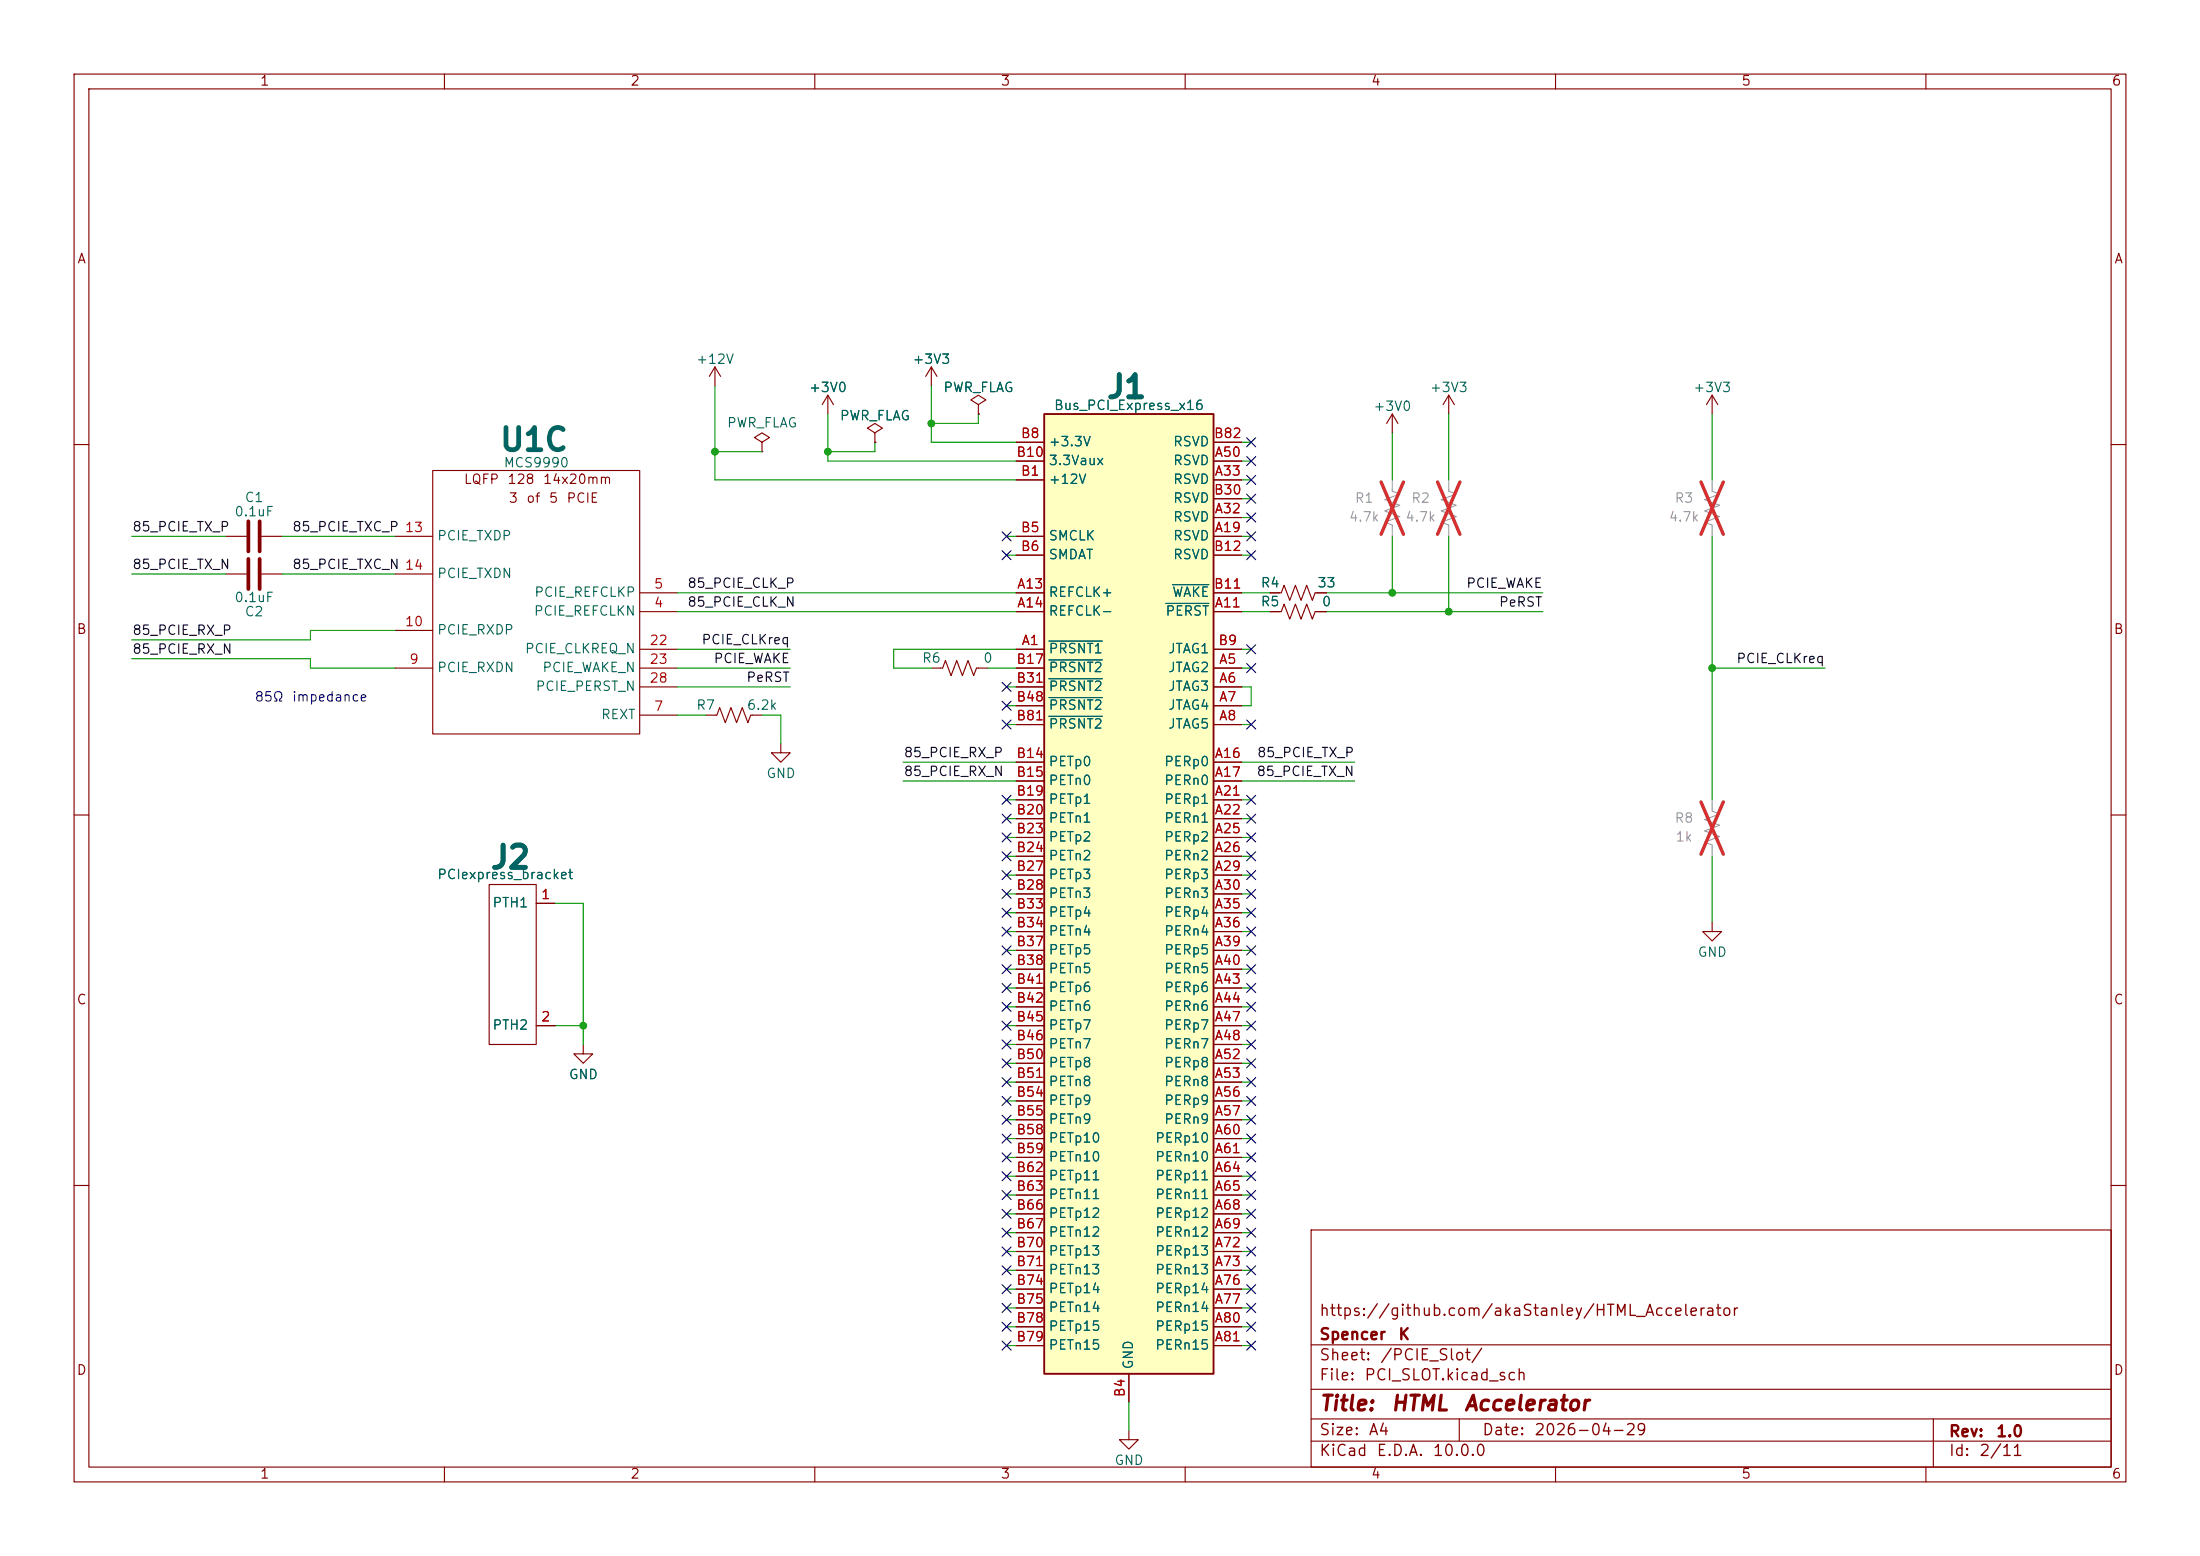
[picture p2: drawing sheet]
<svg xmlns="http://www.w3.org/2000/svg" width="297mm" height="210mm" viewBox="0 0 297 210" stroke-linecap="round" stroke-linejoin="round" font-family="sans-serif">
<g fill="none" stroke="#840000" stroke-width=".15">
<path d="M10 10h277v190h-277zM12 12h273v186h-273zM60 10v2M110 10v2M160 10v2M210 10v2M260 10v2M96.5 49.5l-.7 1.3M96.5 49.5l.8 1.3M96.5 49.5v2.6M102.9 59.7l1-.6-1-.7-1 .7 1 .6v1.3M111.8 53.3l-.8 1.3"/>
<path d="M111.8 53.3l.7 1.3M111.8 53.3v2.6M118.1 58.4l1-.6-1-.6-1 .6 1 .6v1.3M118.1 59.7h.1M125.7 49.5l-.7 1.3M125.7 49.5l.8 1.3M125.7 49.5v2.6M132.1 54.6l1-.6-1-.7-1 .7 1 .6v1.3M132.1 55.9h.1M188 55.9l-.8 1.3M188 55.9l.7 1.3M188 55.9v2.5"/>
<path d="M195.6 53.3l-.8 1.3M195.6 53.3l.7 1.3M195.6 53.3v2.6M231.1 53.3l-.7 1.3M231.1 53.3l.8 1.3M231.1 53.3v2.6M10 60h2M30.5 77.5h2.8M30.5 72.4h2.8M35.3 77.5h2.8M35.3 72.4h2.8M53.3 77.5h5.1"/>
<path d="M53.3 72.4h5.1M58.4 63.5h28v35.6h-28zM102.9 61h.1M285 60h2M53.3 90.2h5.1M53.3 85.1h5.1M86.4 90.2h5M86.4 96.5h5M86.4 82.6h5M86.4 80h5M86.4 87.6h5M86.4 92.7h5"/>
<path d="M95.2 96.5h1.6l.4-1 .7 2 .8-2 .7 2 .8-2 .8 2 .3-1h1.6M125.7 90.2h1.6l.3-1 .8 2 .8-2 .7 2 .8-2 .7 2 .4-1h1.5M171.4 82.6h1.6l.4-1.1 .7 2.1 .8-2.1 .7 2.1 .8-2.1 .8 2.1 .3-1h1.6M10 110h2M66 119.4h6.4v21.6h-6.4zM105.4 100.3v1.3h1.3l-1.3 1.3-1.3-1.3h1.3M285 110h2M72.4 121.9h2.5M72.4 138.4h2.5M231.1 124.5v1.2h1.3l-1.3 1.3-1.2-1.3h1.2M10 160h2M177 166h108v32h-108z"/>
<path d="M285 160h2M60 198v2M110 198v2M152.4 193v1.3h1.3l-1.3 1.3-1.3-1.3h1.3M160 198v2M177 194.5h108M177 191.5h108M177 187.5h108M177 181.5h108M197 191.5v3M210 198v2M260 198v2"/>
<path d="M261 191.5v6.5"/>
</g>
<path d="M188 64.8v1.5l1 .4-2.1 .7 2.1 .8-2.1 .8 2.1 .7-2.1 .8 1.1 .4v1.5M195.6 64.8v1.5l1 .4-2 .7 2 .8-2 .8 2 .7-2 .8 1 .4v1.5M231.1 64.8v1.5l1.1 .4-2.1 .7 2.1 .8-2.1 .8 2.1 .7-2.1 .8 1 .4v1.5M231.1 108v1.5l1.1 .4-2.1 .7 2.1 .8-2.1 .7 2.1 .8-2.1 .8 1 .3v1.6" fill="none" stroke="#a1a1a1" stroke-width=".15"/>
<path d="M186.4 65l3.1 7.1M189.5 65l-3.1 7.1M194.1 65l3 7.1M197.1 65l-3 7.1M229.6 65l3.1 7.1M232.7 65l-3.1 7.1M229.6 108.2l3.1 7.1M232.7 108.2l-3.1 7.1" fill="none" stroke="#e12e31" stroke-width=".46"/>
<path d="M33.5 70.4v4M33.5 75.4v4.1M35.1 70.4v4M35.1 75.4v4.1" fill="none" stroke="#840000" stroke-width=".51"/>
<path d="M141 55.9h22.8v129.5h-22.8z" fill="#ffffc2"/>
<path d="M141 55.9h22.8v129.5h-22.8z" fill="none" stroke="#840000" stroke-width=".25"/>
<g fill="none" stroke="#840000" stroke-width=".15">
<path d="M118.1 59.7h.1M132.1 55.9h.1M137.2 59.7h3.8M163.8 59.7h3.8M137.2 72.4h3.8M137.2 64.8h3.8M137.2 62.2h3.8M137.2 74.9h3.8M163.8 72.4h3.8M163.8 69.9h3.8M163.8 64.8h3.8M163.8 62.2h3.8"/>
<path d="M163.8 74.9h3.8M163.8 67.3h3.8M137.2 87.6h3.8M137.2 90.2h3.8M137.2 92.7h3.8M137.2 95.3h3.8M137.2 97.8h3.8M137.2 82.6h3.8M137.2 80h3.8M163.8 87.6h3.8M163.8 90.2h3.8M163.8 92.7h3.8"/>
<path d="M163.8 95.3h3.8M163.8 97.8h3.8M163.8 82.6h3.8M163.8 80h3.8M171.4 80h1.6l.4-1 .7 2 .8-2 .7 2 .8-2 .8 2 .3-1h1.6M171.4 82.6h1.3M177.8 82.6h1.3M137.2 102.9h3.8M137.2 105.4h3.8M137.2 108h3.8M137.2 110.5h3.8M137.2 113h3.8"/>
<path d="M137.2 115.6h3.8M137.2 118.1h3.8M163.8 102.9h3.8M163.8 105.4h3.8M163.8 108h3.8M163.8 110.5h3.8M163.8 113h3.8M163.8 115.6h3.8M163.8 118.1h3.8M72.4 138.4h2.5M72.4 121.9h2.5M137.2 120.7h3.8"/>
<path d="M137.2 123.2h3.8M137.2 125.7h3.8M137.2 128.3h3.8M137.2 130.8h3.8M137.2 133.4h3.8M137.2 135.9h3.8M137.2 138.4h3.8M163.8 120.7h3.8M163.8 123.2h3.8M163.8 125.7h3.8M163.8 128.3h3.8M163.8 130.8h3.8"/>
<path d="M163.8 133.4h3.8M163.8 135.9h3.8M163.8 138.4h3.8M78.7 141v1.2h1.3l-1.3 1.3-1.2-1.3h1.2M137.2 141h3.8M137.2 143.5h3.8M137.2 146.1h3.8M137.2 148.6h3.8M137.2 151.1h3.8M137.2 153.7h3.8M137.2 156.2h3.8M137.2 158.8h3.8"/>
<path d="M163.8 141h3.8M163.8 143.5h3.8M163.8 146.1h3.8M163.8 148.6h3.8M163.8 151.1h3.8M163.8 153.7h3.8M163.8 156.2h3.8M163.8 158.8h3.8M137.2 161.3h3.8M137.2 163.8h3.8M137.2 166.4h3.8M137.2 168.9h3.8"/>
<path d="M137.2 171.5h3.8M137.2 174h3.8M137.2 176.5h3.8M137.2 179.1h3.8M163.8 161.3h3.8M163.8 163.8h3.8M163.8 166.4h3.8M163.8 168.9h3.8M163.8 171.5h3.8M163.8 174h3.8M163.8 176.5h3.8M163.8 179.1h3.8"/>
<path d="M137.2 181.6h3.8M152.4 185.4v3.8M163.8 181.6h3.8"/>
</g>
<path d="M158.3 78.9h4.9M141.6 86.5h7.2M141.6 89.1h7.2M141.6 91.6h7.2M141.6 94.1h7.2M141.6 96.7h7.2M157.4 81.4h5.8" fill="none" stroke="#006464" stroke-width=".15"/>
<g fill="none" stroke="#009600" stroke-width=".15">
<path d="M96.5 52.1v12.7h40.7M111.8 55.9v6.3h25.4M118.1 59.7v1.3h-6.3M125.7 52.1v7.6h11.5M132.1 55.9v1.3h-6.4M167.6 59.7h1.3M188 58.4v6.4M195.6 55.9v8.9M231.1 55.9v8.9M17.8 77.5h12.7M17.8 72.4h12.7M38.1 77.5h15.2"/>
<path d="M38.1 72.4h15.2M96.5 61h6.4M135.9 72.4h1.3M135.9 74.9h1.3M167.6 72.4h1.3M167.6 69.9h1.3M167.6 74.9h1.3M167.6 64.8h1.3M167.6 62.2h1.3M167.6 67.3h1.3M188 72.4v7.6M195.6 72.4v10.2"/>
<path d="M231.1 72.4v35.6M17.8 88.9h24.1v1.3h11.4M53.3 85.1h-11.4v1.3h-24.1M91.4 90.2h15.3M91.4 96.5h3.8M91.4 92.7h15.3M91.4 87.6h15.3M91.4 80h45.8M91.4 82.6h45.8M102.9 96.5h2.5v3.8M133.3 90.2h3.9M135.9 95.3h1.3"/>
<path d="M135.9 97.8h1.3M135.9 92.7h1.3M137.2 87.6h-16.6v2.6h5.1M167.6 90.2h1.3M167.6 92.7h1.3v2.6h-1.3M167.6 97.8h1.3M167.6 87.6h1.3M167.6 80h3.8M167.6 82.6h3.8M179.1 80h29.2M179.1 82.6h29.2M231.1 90.2h15.3"/>
<path d="M121.9 105.4h15.3M121.9 102.9h15.3M135.9 110.5h1.3M135.9 118.1h1.3M135.9 113h1.3M135.9 115.6h1.3M135.9 108h1.3M167.6 110.5h1.3M167.6 118.1h1.3M167.6 113h1.3M167.6 115.6h1.3M167.6 108h1.3"/>
<path d="M167.6 105.4h15.3M167.6 102.9h15.3M231.1 115.6v8.9M74.9 121.9h3.8v19.1M74.9 138.4h3.8M135.9 128.3h1.3M135.9 130.8h1.3M135.9 125.7h1.3M135.9 138.4h1.3M135.9 120.7h1.3M135.9 123.2h1.3M135.9 133.4h1.3"/>
<path d="M135.9 135.9h1.3M167.6 128.3h1.3M167.6 130.8h1.3M167.6 125.7h1.3M167.6 138.4h1.3M167.6 120.7h1.3M167.6 123.2h1.3M167.6 133.4h1.3M167.6 135.9h1.3M135.9 141h1.3M135.9 146.1h1.3M135.9 156.2h1.3"/>
<path d="M135.9 158.8h1.3M135.9 153.7h1.3M135.9 148.6h1.3M135.9 151.1h1.3M135.9 143.5h1.3M167.6 141h1.3M167.6 146.1h1.3M167.6 156.2h1.3M167.6 158.8h1.3M167.6 153.7h1.3M167.6 148.6h1.3M167.6 151.1h1.3"/>
<path d="M167.6 143.5h1.3M135.9 161.3h1.3M135.9 163.8h1.3M135.9 168.9h1.3M135.9 166.4h1.3M135.9 171.5h1.3M135.9 174h1.3M135.9 176.5h1.3M135.9 179.1h1.3M167.6 161.3h1.3M167.6 163.8h1.3M167.6 168.9h1.3"/>
<path d="M167.6 166.4h1.3M167.6 171.5h1.3M167.6 174h1.3M167.6 176.5h1.3M167.6 179.1h1.3M135.9 181.6h1.3M152.4 189.2v3.8M167.6 181.6h1.3"/>
</g>
<g fill="none" stroke="#000084" stroke-width=".15">
<path d="M168.3 59.1l1.2 1.2M169.5 59.1l-1.2 1.2M135.3 71.8l1.2 1.2M135.3 74.3l1.2 1.2M136.5 71.8l-1.2 1.2M136.5 74.3l-1.2 1.2M168.3 71.8l1.2 1.2M168.3 69.2l1.2 1.3M168.3 74.3l1.2 1.2M168.3 61.6l1.2 1.2M168.3 64.2l1.2 1.2M168.3 66.7l1.2 1.2"/>
<path d="M169.5 74.3l-1.2 1.2M169.5 61.6l-1.2 1.2M169.5 64.2l-1.2 1.2M169.5 71.8l-1.2 1.2M169.5 69.2l-1.2 1.3M169.5 66.7l-1.2 1.2M135.3 92.1l1.2 1.2M135.3 94.6l1.2 1.3M135.3 97.2l1.2 1.2M136.5 92.1l-1.2 1.2M136.5 94.6l-1.2 1.3M136.5 97.2l-1.2 1.2"/>
<path d="M168.3 89.6l1.2 1.2M168.3 97.2l1.2 1.2M168.3 87l1.2 1.2M169.5 97.2l-1.2 1.2M169.5 89.6l-1.2 1.2M169.5 87l-1.2 1.2M135.3 115l1.2 1.2M135.3 112.4l1.2 1.2M135.3 117.5l1.2 1.2M135.3 109.9l1.2 1.2M135.3 107.3l1.2 1.3M136.5 115l-1.2 1.2"/>
<path d="M136.5 112.4l-1.2 1.2M136.5 117.5l-1.2 1.2M136.5 109.9l-1.2 1.2M136.5 107.3l-1.2 1.3M168.3 107.3l1.2 1.3M168.3 109.9l1.2 1.2M168.3 115l1.2 1.2M168.3 112.4l1.2 1.2M168.3 117.5l1.2 1.2M169.5 109.9l-1.2 1.2M169.5 112.4l-1.2 1.2M169.5 115l-1.2 1.2"/>
<path d="M169.5 107.3l-1.2 1.3M169.5 117.5l-1.2 1.2M135.3 135.3l1.2 1.2M135.3 137.8l1.2 1.2M135.3 132.7l1.2 1.3M135.3 127.7l1.2 1.2M135.3 130.2l1.2 1.2M135.3 122.6l1.2 1.2M135.3 125.1l1.2 1.2M135.3 120l1.2 1.3M136.5 135.3l-1.2 1.2M136.5 137.8l-1.2 1.2"/>
<path d="M136.5 132.7l-1.2 1.3M136.5 127.7l-1.2 1.2M136.5 130.2l-1.2 1.2M136.5 122.6l-1.2 1.2M136.5 125.1l-1.2 1.2M136.5 120l-1.2 1.3M168.3 132.7l1.2 1.3M168.3 137.8l1.2 1.2M168.3 135.3l1.2 1.2M168.3 127.7l1.2 1.2M168.3 122.6l1.2 1.2M168.3 120l1.2 1.3"/>
<path d="M168.3 130.2l1.2 1.2M168.3 125.1l1.2 1.2M169.5 135.3l-1.2 1.2M169.5 137.8l-1.2 1.2M169.5 132.7l-1.2 1.3M169.5 127.7l-1.2 1.2M169.5 122.6l-1.2 1.2M169.5 125.1l-1.2 1.2M169.5 120l-1.2 1.3M169.5 130.2l-1.2 1.2M135.3 142.9l1.2 1.2M135.3 145.4l1.2 1.3"/>
<path d="M135.3 150.5l1.2 1.2M135.3 148l1.2 1.2M135.3 140.4l1.2 1.2M135.3 158.1l1.2 1.3M135.3 155.6l1.2 1.2M135.3 153.1l1.2 1.2M136.5 142.9l-1.2 1.2M136.5 145.4l-1.2 1.3M136.5 150.5l-1.2 1.2M136.5 148l-1.2 1.2M136.5 140.4l-1.2 1.2M136.5 155.6l-1.2 1.2"/>
<path d="M136.5 158.1l-1.2 1.3M136.5 153.1l-1.2 1.2M168.3 158.1l1.2 1.3M168.3 150.5l1.2 1.2M168.3 155.6l1.2 1.2M168.3 153.1l1.2 1.2M168.3 148l1.2 1.2M168.3 140.4l1.2 1.2M168.3 142.9l1.2 1.2M168.3 145.4l1.2 1.3M169.5 148l-1.2 1.2M169.5 145.4l-1.2 1.3"/>
<path d="M169.5 140.4l-1.2 1.2M169.5 158.1l-1.2 1.3M169.5 150.5l-1.2 1.2M169.5 155.6l-1.2 1.2M169.5 153.1l-1.2 1.2M169.5 142.9l-1.2 1.2M135.3 178.5l1.2 1.2M135.3 168.3l1.2 1.2M135.3 170.8l1.2 1.3M135.3 173.4l1.2 1.2M135.3 165.8l1.2 1.2M135.3 163.2l1.2 1.2"/>
<path d="M135.3 160.7l1.2 1.2M135.3 175.9l1.2 1.2M136.5 178.5l-1.2 1.2M136.5 168.3l-1.2 1.2M136.5 170.8l-1.2 1.3M136.5 173.4l-1.2 1.2M136.5 165.8l-1.2 1.2M136.5 163.2l-1.2 1.2M136.5 160.7l-1.2 1.2M136.5 175.9l-1.2 1.2M168.3 163.2l1.2 1.2M168.3 175.9l1.2 1.2"/>
<path d="M168.3 160.7l1.2 1.2M168.3 168.3l1.2 1.2M168.3 173.4l1.2 1.2M168.3 178.5l1.2 1.2M168.3 165.8l1.2 1.2M168.3 170.8l1.2 1.3M169.5 163.2l-1.2 1.2M169.5 175.9l-1.2 1.2M169.5 160.7l-1.2 1.2M169.5 168.3l-1.2 1.2M169.5 173.4l-1.2 1.2M169.5 178.5l-1.2 1.2"/>
<path d="M169.5 165.8l-1.2 1.2M169.5 170.8l-1.2 1.3M135.3 181l1.2 1.2M136.5 181l-1.2 1.2M168.3 181l1.2 1.2M169.5 181l-1.2 1.2"/>
</g>
<g fill="#009600" stroke="#009600" stroke-width=".14">
<circle cx="188" cy="80" r=".46"/>
<circle cx="231.1" cy="90.2" r=".46"/>
<circle cx="195.6" cy="82.6" r=".46"/>
<circle cx="111.8" cy="61" r=".46"/>
<circle cx="96.5" cy="61" r=".46"/>
<circle cx="125.7" cy="57.2" r=".46"/>
<circle cx="78.7" cy="138.4" r=".46"/>
</g>
<g font-size="3" fill="#006464">
<text x="149.2" y="54.5">J1</text>
<text x="67.3" y="61.6">U1C</text>
<text x="66" y="118">J2</text>
</g>
<g font-size="2" fill="#840000">
<text x="178" y="190.9">Title:</text>
<text x="187.7" y="190.9">HTML</text>
<text x="197.5" y="190.9">Accelerator</text>
</g>
<g font-size="1.5" fill="#840000">
<text x="178" y="178">https://github.com/akaStanley/HTML_Accelerator</text>
<text x="178" y="184">Sheet:</text>
<text x="178" y="181.2">Spencer</text>
<text x="186.2" y="184">/PCIE_Slot/</text>
<text x="188.7" y="181.2">K</text>
<text x="178" y="186.7">File:</text>
<text x="184.1" y="186.7">PCI_SLOT.kicad_sch</text>
<text x="178" y="196.9">KiCad</text>
<text x="178" y="194.1">Size:</text>
<text x="184.7" y="194.1">A4</text>
<text x="185.7" y="196.9">E.D.A.</text>
<text x="193.3" y="196.9">10.0.0</text>
<text x="200" y="194.1">Date:</text>
<text x="207" y="194.1">2026-04-29</text>
<text x="263" y="194.3">Rev:</text>
<text x="263" y="196.9">Id:</text>
<text x="267.1" y="196.9">2/11</text>
<text x="269.4" y="194.3">1.0</text>
</g>
<g font-size="1.3" fill="#840000">
<text x="35" y="11.9">1</text>
<text x="85" y="11.9">2</text>
<text x="135" y="11.9">3</text>
<text x="185" y="11.9">4</text>
<text x="235" y="11.9">5</text>
<text x="285" y="11.9">6</text>
<text x="10.3" y="35.9">A</text>
<text x="285.3" y="35.9">A</text>
<text x="62.5" y="65.6">LQFP</text>
<text x="68.4" y="65.6">128</text>
<text x="73.2" y="65.6">14x20mm</text>
<text x="68.6" y="68.2">3</text>
<text x="71" y="68.2">of</text>
<text x="74" y="68.2">5</text>
<text x="76.4" y="68.2">PCIE</text>
<text x="10.3" y="85.9">B</text>
<text x="285.3" y="85.9">B</text>
<text x="10.3" y="135.9">C</text>
<text x="285.3" y="135.9">C</text>
<text x="10.3" y="185.9">D</text>
<text x="285.3" y="185.9">D</text>
<text x="35" y="199.9">1</text>
<text x="85" y="199.9">2</text>
<text x="135" y="199.9">3</text>
<text x="185" y="199.9">4</text>
<text x="235" y="199.9">5</text>
<text x="285" y="199.9">6</text>
</g>
<g font-size="1.3" fill="#006464">
<text x="93.9" y="49.4">+12V</text>
<text x="109.1" y="53.2">+3V0</text>
<text x="123.1" y="49.4">+3V3</text>
<text x="127.3" y="53.2">PWR_FLAG</text>
<text x="192.9" y="53.2">+3V3</text>
<text x="228.5" y="53.2">+3V3</text>
<text x="98.1" y="58">PWR_FLAG</text>
<text x="113.3" y="57.1">PWR_FLAG</text>
<text x="142.2" y="55.7">Bus_PCI_Express_x16</text>
<text x="185.3" y="55.8">+3V0</text>
<text x="67.9" y="63.4">MCS9990</text>
<text x="141.5" y="65.6">+12V</text>
<text x="141.5" y="60.6">+3.3V</text>
<text x="141.5" y="63.1">3.3Vaux</text>
<text x="158.3" y="65.6">RSVD</text>
<text x="158.3" y="63.1">RSVD</text>
<text x="158.3" y="60.6">RSVD</text>
<text x="31.6" y="70">0.1uF</text>
<text x="32.9" y="68.1">C1</text>
<text x="158.3" y="70.7">RSVD</text>
<text x="158.3" y="68.2">RSVD</text>
<text x="58.9" y="73.3">PCIE_TXDP</text>
<text x="141.5" y="73.3">SMCLK</text>
<text x="141.5" y="75.8">SMDAT</text>
<text x="158.3" y="73.3">RSVD</text>
<text x="158.3" y="75.8">RSVD</text>
<text x="31.6" y="81.6">0.1uF</text>
<text x="32.9" y="83.5">C2</text>
<text x="58.9" y="78.3">PCIE_TXDN</text>
<text x="72" y="83.4">PCIE_REFCLKN</text>
<text x="72" y="80.9">PCIE_REFCLKP</text>
<text x="141.5" y="80.9">REFCLK+</text>
<text x="141.5" y="83.4">REFCLK-</text>
<text x="157.3" y="83.4">PERST</text>
<text x="158.2" y="80.9">WAKE</text>
<text x="170.1" y="82.1">R5</text>
<text x="170.1" y="79.6">R4</text>
<text x="177.8" y="79.6">33</text>
<text x="178.4" y="82.1">0</text>
<text x="58.9" y="86">PCIE_RXDP</text>
<text x="70.8" y="88.5">PCIE_CLKREQ_N</text>
<text x="124.4" y="89.8">R6</text>
<text x="132.6" y="89.8">0</text>
<text x="141.5" y="88.5">PRSNT1</text>
<text x="157.6" y="88.5">JTAG1</text>
<text x="58.9" y="91">PCIE_RXDN</text>
<text x="72.2" y="93.6">PCIE_PERST_N</text>
<text x="73.1" y="91">PCIE_WAKE_N</text>
<text x="141.5" y="91">PRSNT2</text>
<text x="141.5" y="93.6">PRSNT2</text>
<text x="157.6" y="91">JTAG2</text>
<text x="157.6" y="93.6">JTAG3</text>
<text x="81.1" y="97.4">REXT</text>
<text x="93.9" y="96.1">R7</text>
<text x="100.7" y="96.1">6.2k</text>
<text x="141.5" y="96.1">PRSNT2</text>
<text x="141.5" y="98.7">PRSNT2</text>
<text x="157.6" y="96.1">JTAG4</text>
<text x="157.6" y="98.7">JTAG5</text>
<text x="103.4" y="105.3">GND</text>
<text x="141.5" y="103.7">PETp0</text>
<text x="141.5" y="106.3">PETn0</text>
<text x="157.1" y="103.7">PERp0</text>
<text x="157.1" y="106.3">PERn0</text>
<text x="141.5" y="108.8">PETp1</text>
<text x="141.5" y="111.4">PETn1</text>
<text x="141.5" y="113.9">PETp2</text>
<text x="157.1" y="108.8">PERp1</text>
<text x="157.1" y="111.4">PERn1</text>
<text x="157.1" y="113.9">PERp2</text>
<text x="58.9" y="119">PCIexpress_bracket</text>
<text x="141.5" y="116.4">PETn2</text>
<text x="141.5" y="119">PETp3</text>
<text x="157.1" y="116.4">PERn2</text>
<text x="157.1" y="119">PERp3</text>
<text x="66.4" y="122.8">PTH1</text>
<text x="141.5" y="121.5">PETn3</text>
<text x="141.5" y="124.1">PETp4</text>
<text x="157.1" y="121.5">PERn3</text>
<text x="157.1" y="124.1">PERp4</text>
<text x="141.5" y="126.6">PETn4</text>
<text x="141.5" y="129.1">PETp5</text>
<text x="141.5" y="131.7">PETn5</text>
<text x="157.1" y="126.6">PERn4</text>
<text x="157.1" y="129.1">PERp5</text>
<text x="157.1" y="131.7">PERn5</text>
<text x="229.1" y="129.5">GND</text>
<text x="141.5" y="134.2">PETp6</text>
<text x="141.5" y="136.8">PETn6</text>
<text x="157.1" y="134.2">PERp6</text>
<text x="157.1" y="136.8">PERn6</text>
<text x="66.4" y="139.3">PTH2</text>
<text x="141.5" y="139.3">PETp7</text>
<text x="141.5" y="141.8">PETn7</text>
<text x="157.1" y="139.3">PERp7</text>
<text x="157.1" y="141.8">PERn7</text>
<text x="76.7" y="146">GND</text>
<text x="141.5" y="144.4">PETp8</text>
<text x="141.5" y="146.9">PETn8</text>
<text x="141.5" y="149.5">PETp9</text>
<text x="157.1" y="144.4">PERp8</text>
<text x="157.1" y="146.9">PERn8</text>
<text x="157.1" y="149.5">PERp9</text>
<text x="141.5" y="152">PETn9</text>
<text x="141.5" y="154.5">PETp10</text>
<text x="155.9" y="154.5">PERp10</text>
<text x="157.1" y="152">PERn9</text>
<text x="141.5" y="157.1">PETn10</text>
<text x="141.5" y="159.6">PETp11</text>
<text x="155.9" y="157.1">PERn10</text>
<text x="155.9" y="159.6">PERp11</text>
<text x="141.5" y="162.2">PETn11</text>
<text x="141.5" y="164.7">PETp12</text>
<text x="141.5" y="167.2">PETn12</text>
<text x="155.9" y="162.2">PERn11</text>
<text x="155.9" y="164.7">PERp12</text>
<text x="155.9" y="167.2">PERn12</text>
<text x="141.5" y="169.8">PETp13</text>
<text x="141.5" y="172.3">PETn13</text>
<text x="155.9" y="169.8">PERp13</text>
<text x="155.9" y="172.3">PERn13</text>
<text x="141.5" y="174.9">PETp14</text>
<text x="141.5" y="177.4">PETn14</text>
<text x="141.5" y="179.9">PETp15</text>
<text x="155.9" y="174.9">PERp14</text>
<text x="155.9" y="177.4">PERn14</text>
<text x="155.9" y="179.9">PERp15</text>
<text x="141.5" y="182.5">PETn15</text>
<text x="153.3" y="184.9" transform="rotate(-90 153.3 184.9)">GND</text>
<text x="155.9" y="182.5">PERn15</text>
<text x="150.4" y="198">GND</text>
</g>
<g font-size="1.3" fill="#a90000">
<text x="137.7" y="59.4">B8</text>
<text x="163.8" y="59.4">B82</text>
<text x="137.1" y="62">B10</text>
<text x="137.7" y="64.5">B1</text>
<text x="163.9" y="64.5">A33</text>
<text x="163.9" y="62">A50</text>
<text x="163.8" y="67.1">B30</text>
<text x="163.9" y="69.6">A32</text>
<text x="137.7" y="72.1">B5</text>
<text x="137.7" y="74.7">B6</text>
<text x="163.8" y="74.7">B12</text>
<text x="163.9" y="72.1">A19</text>
<text x="88.2" y="82.3">4</text>
<text x="88.2" y="79.8">5</text>
<text x="137.2" y="79.8">A13</text>
<text x="137.2" y="82.3">A14</text>
<text x="163.8" y="79.8">B11</text>
<text x="163.9" y="82.3">A11</text>
<text x="54.6" y="84.8">10</text>
<text x="55.2" y="89.9">9</text>
<text x="87.6" y="87.4">22</text>
<text x="87.6" y="89.9">23</text>
<text x="137.1" y="89.9">B17</text>
<text x="137.8" y="87.4">A1</text>
<text x="164.4" y="87.4">B9</text>
<text x="164.5" y="89.9">A5</text>
<text x="87.6" y="92.5">28</text>
<text x="137.1" y="92.5">B31</text>
<text x="137.1" y="95">B48</text>
<text x="164.5" y="92.5">A6</text>
<text x="164.5" y="95">A7</text>
<text x="88.2" y="96.3">7</text>
<text x="137.1" y="97.5">B81</text>
<text x="164.5" y="97.5">A8</text>
<text x="137.1" y="102.6">B14</text>
<text x="137.1" y="105.2">B15</text>
<text x="137.1" y="107.7">B19</text>
<text x="163.9" y="102.6">A16</text>
<text x="163.9" y="105.2">A17</text>
<text x="163.9" y="107.7">A21</text>
<text x="137.1" y="110.2">B20</text>
<text x="137.1" y="112.8">B23</text>
<text x="163.9" y="110.2">A22</text>
<text x="163.9" y="112.8">A25</text>
<text x="137.1" y="115.3">B24</text>
<text x="137.1" y="117.9">B27</text>
<text x="163.9" y="115.3">A26</text>
<text x="163.9" y="117.9">A29</text>
<text x="73" y="121.7">1</text>
<text x="137.1" y="120.4">B28</text>
<text x="137.1" y="122.9">B33</text>
<text x="137.1" y="125.5">B34</text>
<text x="163.9" y="120.4">A30</text>
<text x="163.9" y="122.9">A35</text>
<text x="163.9" y="125.5">A36</text>
<text x="137.1" y="128">B37</text>
<text x="137.1" y="130.6">B38</text>
<text x="163.9" y="128">A39</text>
<text x="163.9" y="130.6">A40</text>
<text x="137.1" y="133.1">B41</text>
<text x="137.1" y="135.6">B42</text>
<text x="163.9" y="133.1">A43</text>
<text x="163.9" y="135.6">A44</text>
<text x="73" y="138.2">2</text>
<text x="137.1" y="138.2">B45</text>
<text x="137.1" y="140.7">B46</text>
<text x="137.1" y="143.3">B50</text>
<text x="163.9" y="138.2">A47</text>
<text x="163.9" y="140.7">A48</text>
<text x="163.9" y="143.3">A52</text>
<text x="137.1" y="145.8">B51</text>
<text x="137.1" y="148.3">B54</text>
<text x="163.9" y="145.8">A53</text>
<text x="163.9" y="148.3">A56</text>
<text x="137.1" y="150.9">B55</text>
<text x="137.1" y="153.4">B58</text>
<text x="137.1" y="156">B59</text>
<text x="163.9" y="150.9">A57</text>
<text x="163.9" y="153.4">A60</text>
<text x="163.9" y="156">A61</text>
<text x="137.1" y="158.5">B62</text>
<text x="137.1" y="161">B63</text>
<text x="163.9" y="158.5">A64</text>
<text x="163.9" y="161">A65</text>
<text x="137.1" y="163.6">B66</text>
<text x="137.1" y="166.1">B67</text>
<text x="163.9" y="163.6">A68</text>
<text x="163.9" y="166.1">A69</text>
<text x="137.1" y="168.7">B70</text>
<text x="137.1" y="171.2">B71</text>
<text x="137.1" y="173.7">B74</text>
<text x="163.9" y="168.7">A72</text>
<text x="163.9" y="171.2">A73</text>
<text x="163.9" y="173.7">A76</text>
<text x="137.1" y="176.3">B75</text>
<text x="137.1" y="178.8">B78</text>
<text x="163.9" y="176.3">A77</text>
<text x="163.9" y="178.8">A80</text>
<text x="137.1" y="181.4">B79</text>
<text x="163.9" y="181.4">A81</text>
<text x="152.1" y="188.7" transform="rotate(-90 152.1 188.7)">B4</text>
</g>
<g font-size="1.3" fill="#989898">
<text x="182" y="70.7">4.7k</text>
<text x="182.8" y="68.2">R1</text>
<text x="189.6" y="70.7">4.7k</text>
<text x="190.4" y="68.2">R2</text>
<text x="225.2" y="70.7">4.7k</text>
<text x="226" y="68.2">R3</text>
<text x="226" y="111.4">R8</text>
<text x="226.1" y="113.9">1k</text>
</g>
<g font-size="1.3" fill="#0f0f0f">
<text x="17.8" y="77.1">85_PCIE_TX_N</text>
<text x="17.8" y="72">85_PCIE_TX_P</text>
<text x="39.4" y="77.1">85_PCIE_TXC_N 14</text>
<text x="39.4" y="72">85_PCIE_TXC_P 13</text>
<text x="92.7" y="79.7">85_PCIE_CLK_P</text>
<text x="92.7" y="82.2">85_PCIE_CLK_N</text>
<text x="197.9" y="79.7">PCIE_WAKE</text>
<text x="202.3" y="82.2">PeRST</text>
<text x="17.8" y="88.6">85_PCIE_RX_N</text>
<text x="17.8" y="86">85_PCIE_RX_P</text>
<text x="94.6" y="87.3">PCIE_CLKreq</text>
<text x="96.3" y="89.8">PCIE_WAKE</text>
<text x="234.3" y="89.8">PCIE_CLKreq</text>
<text x="100.7" y="92.4">PeRST</text>
<text x="121.9" y="102.5">85_PCIE_RX_P</text>
<text x="121.9" y="105.1">85_PCIE_RX_N</text>
<text x="169.6" y="105.1">85_PCIE_TX_N</text>
<text x="169.6" y="102.5">85_PCIE_TX_P</text>
</g>
<g font-size="1.3" fill="#0000c2">
<text x="34.3" y="95">85Ω</text>
<text x="39.3" y="95">impedance</text>
</g>
</svg>
